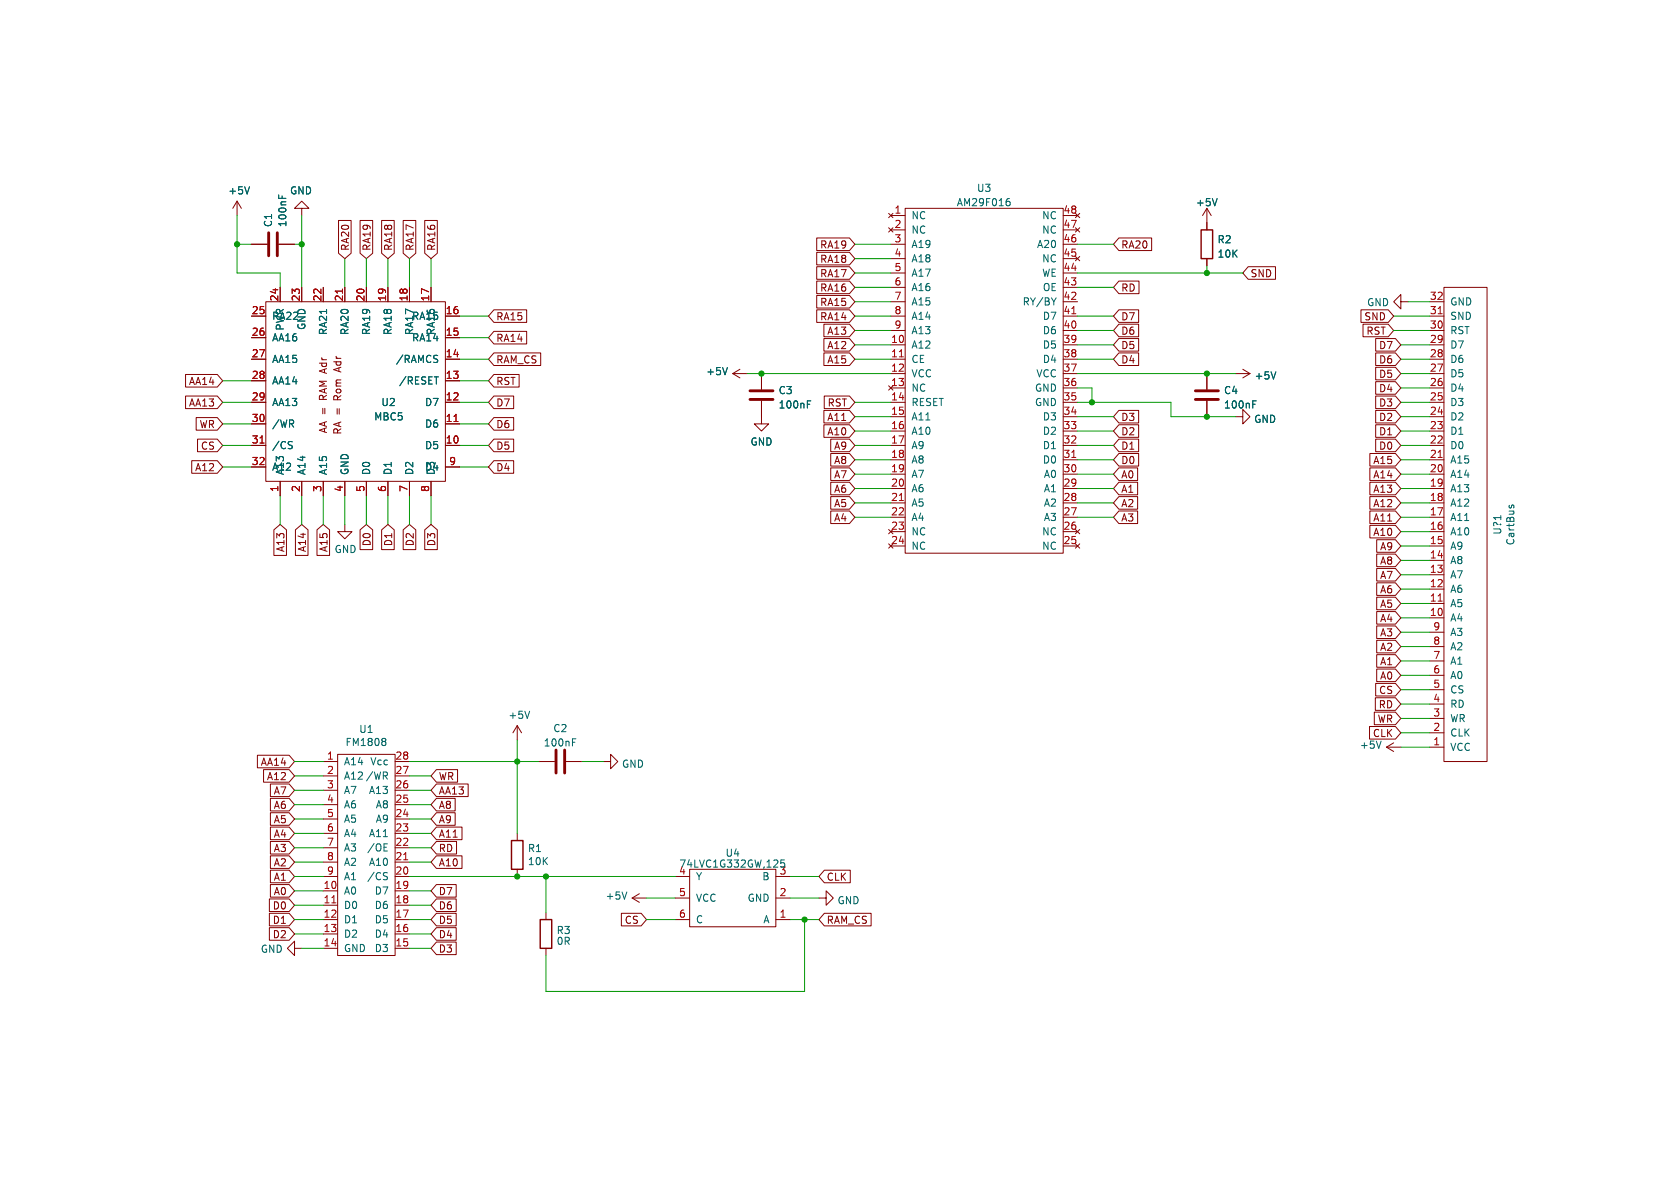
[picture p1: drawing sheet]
<svg xmlns="http://www.w3.org/2000/svg" width="297mm" height="210mm" viewBox="0 0 297 210" stroke-linecap="round" stroke-linejoin="round" font-family="sans-serif">
<g fill="none" stroke="#840000" stroke-width=".18">
<path d="M41.9 35.6l-.8 1.2M41.9 35.6l.8 1.2M41.9 35.6v2.5M53.3 36.8h1.3l-1.3-1.2-1.2 1.2h1.2v1.3M59.8 39h2.3v5.8l-1.1 .9-1.2-.9zM63.7 39h2.2v5.8l-1.1 .9-1.1-.9zM67.5 39h2.2v5.8l-1.1 .9-1.1-.9zM71.3 39h2.2v5.8l-1.1 .9-1.1-.9zM75.1 39h2.2v5.8l-1.1 .9-1.1-.9zM157.1 37.7l.8 .8M157.5 38.1h2.5M157.9 37.7l-.8 .8"/>
<path d="M160 36.8h28v61h-28zM188 38.1h2.5M190.1 37.7l.8 .8M190.9 37.7l-.8 .8M213.4 36.8v3.8M213.4 36.8l-.8 1.3M213.4 36.8l.7 1.3M44.4 43.2h2.8M44.4 55.9h2.6M44.4 59.7h2.6M47 53.3h31.7v31.8h-31.7zM49.3 43.2h2.8"/>
<path d="M49.5 50.8v2.5M53.3 50.8v2.5M57.1 50.8v2.5M61 50.8v2.5M64.8 50.8v2.5M68.6 50.8v2.5M72.4 50.8v2.5M76.2 50.8v2.5M78.7 55.9h2.6M78.7 59.7h2.6M87.3 54.8h5.8v2.2h-5.8l-.9-1.1zM87.3 58.6h5.8v2.2h-5.8l-.9-1.1z"/>
<path d="M144.4 49.7h5.8l.9 1.1-.9 1.1h-5.8zM144.4 42.1h5.8l.9 1.1-.9 1.1h-5.8zM144.4 54.8h5.8l.9 1.1-.9 1.1h-5.8zM144.4 52.2h5.8l.9 1.1-.9 1.2h-5.8zM144.4 47.1h5.8l.9 1.2-.9 1.1h-5.8zM144.4 44.6h5.8l.9 1.1-.9 1.1h-5.8zM145.7 57.3h4.5l.9 1.1-.9 1.1h-4.5zM145.7 59.8h4.5l.9 1.2-.9 1.1h-4.5zM157.1 40.3l.8 .7M157.5 40.6h2.5M157.5 43.2h2.5M157.5 45.7h2.5"/>
<path d="M157.5 48.3h2.5M157.5 50.8h2.5M157.5 53.3h2.5M157.5 55.9h2.5M157.5 58.4h2.5M157.9 40.3l-.8 .7M188 40.6h2.5M188 43.2h2.5M188 45.7h2.5M188 48.3h2.5M188 50.8h2.5M188 53.3h2.5"/>
<path d="M188 55.9h2.5M188 58.4h2.5M190.1 40.3l.8 .7M190.1 45.3l.8 .8M190.9 40.3l-.8 .7M190.9 45.3l-.8 .8M197.8 49.7h3.6v2.2h-3.6l-1-1.1zM197.8 42.1h5.8v2.2h-5.8l-1-1.1zM197.8 54.8h3.5v2.2h-3.5l-1-1.1zM197.8 59.8h3.5v2.3h-3.5l-1-1.1zM197.8 57.3h3.5v2.2h-3.5l-1-1.1zM213.4 45.7v1.3"/>
<path d="M220.7 47.1h4.8v2.3h-4.8l-1-1.1zM240.6 54.8h4.8l1 1.1-1 1.1h-4.8zM241 57.3h4.4l1 1.1-1 1.1h-4.4zM243.2 59.8h3.5l.9 1.2-.9 1.1h-3.5zM247.6 53.3v-1.2l-1.2 1.2 1.2 1.3v-1.3h1.3M252.7 53.3h2.6M252.7 55.9h2.6M252.7 58.4h2.6M255.3 50.8h7.6v83.8h-7.6zM32.8 66.2h5.6l1 1.1-1 1.1h-5.6zM32.8 70h5.6l1 1.1-1 1.1h-5.6zM34.7 73.8h3.7l1 1.1-1 1.1h-3.7z"/>
<path d="M34.9 77.6h3.5l1 1.1-1 1.2h-3.5zM44.4 63.5h2.6M44.4 71.1h2.6M44.4 78.7h2.6M44.4 67.3h2.6M44.4 74.9h2.6M78.7 63.5h2.6M78.7 71.1h2.6M78.7 78.7h2.6M78.7 67.3h2.6M78.7 74.9h2.6M87.3 62.4h8.3v2.2h-8.3l-.9-1.1z"/>
<path d="M87.3 77.6h3.5v2.3h-3.5l-.9-1.2zM87.3 73.8h3.5v2.2h-3.5l-.9-1.1zM87.3 70h3.5v2.2h-3.5l-.9-1.1zM87.3 66.2h4.5v2.2h-4.5l-.9-1.1zM129.5 66l1.3 .8M129.5 66h2.6M130.8 65.3l-1.3 .7M134.6 70.9v4h1.3l-1.3 1.3-1.3-1.3h1.3M134.6 66v2.8M145.7 75.1h4.5l.9 1.1-.9 1.1h-4.5zM145.7 72.5h4.5l.9 1.2-.9 1.1h-4.5zM145.7 62.4h4.5l.9 1.1-.9 1.1h-4.5z"/>
<path d="M145.7 70h4.5l.9 1.1-.9 1.1h-4.5zM146.9 77.6h3.3l.9 1.1-.9 1.2h-3.3zM157.5 66h2.5M157.5 61h2.5M157.5 63.5h2.5M157.5 68.6h2.5M157.5 71.1h2.5M157.5 73.7h2.5M157.5 76.2h2.5M157.5 78.7h2.5M188 66h2.5M188 61h2.5"/>
<path d="M188 63.5h2.5M188 68.6h2.5M188 71.1h2.5M188 73.7h2.5M188 76.2h2.5M188 78.7h2.5M197.8 75.1h3.5v2.2h-3.5l-1-1.1zM197.8 72.5h3.5v2.3h-3.5l-1-1.1zM197.8 77.6h3.5v2.3h-3.5l-1-1.2zM197.8 62.4h3.5v2.2h-3.5l-1-1.1zM213.4 66v2.8M213.4 70.9v2.8"/>
<path d="M218.4 73.7h1.3v-1.3l1.3 1.3-1.3 1.2v-1.2M218.4 66h2.6M219.7 65.3l1.3 .7M221 66l-1.3 .8M243.2 64.9h3.5l.9 1.1-.9 1.2h-3.5zM243.2 67.5h3.5l.9 1.1-.9 1.1h-3.5zM243.2 70h3.5l.9 1.1-.9 1.1h-3.5zM243.2 62.4h3.5l.9 1.1-.9 1.1h-3.5zM243.2 72.5h3.5l.9 1.2-.9 1.1h-3.5zM243.2 77.6h3.5l.9 1.1-.9 1.2h-3.5zM243.2 75.1h3.5l.9 1.1-.9 1.1h-3.5zM252.7 66h2.6"/>
<path d="M252.7 61h2.6M252.7 63.5h2.6M252.7 68.6h2.6M252.7 71.1h2.6M252.7 73.7h2.6M252.7 76.2h2.6M252.7 78.7h2.6M33.9 81.4h4.5l1 1.2-1 1.1h-4.5zM44.4 82.6h2.6M48.4 93.7l1.1-1 1.1 1v4.5h-2.2zM49.5 85.1v2.5M52.2 93.7l1.1-1 1.2 1v4.5h-2.3z"/>
<path d="M53.3 85.1v2.5M56 93.7l1.1-1 1.2 1v4.5h-2.3zM57.1 85.1v2.5M61 92.7v1.3h1.2l-1.2 1.3-1.3-1.3h1.3M61 85.1v2.5M63.7 93.7l1.1-1 1.1 1v3.5h-2.2zM64.8 85.1v2.5M67.5 93.7l1.1-1 1.1 1v3.5h-2.2zM68.6 85.1v2.5M71.3 93.7l1.1-1 1.1 1v3.5h-2.2zM72.4 85.1v2.5M75.1 93.7l1.1-1 1.1 1v3.5h-2.2z"/>
<path d="M76.2 85.1v2.5M78.7 82.6h2.6M87.3 81.4h3.5v2.3h-3.5l-.9-1.1zM146.9 80.2h3.3l.9 1.1-.9 1.1h-3.3zM146.9 82.7h3.3l.9 1.1-.9 1.1h-3.3zM146.9 85.2h3.3l.9 1.2-.9 1.1h-3.3zM146.9 90.3h3.3l.9 1.1-.9 1.2h-3.3zM146.9 87.8h3.3l.9 1.1-.9 1.1h-3.3zM157.1 96.1l.8 .8M157.5 81.3h2.5M157.5 83.8h2.5M157.5 86.4h2.5"/>
<path d="M157.5 88.9h2.5M157.5 91.4h2.5M157.5 94h2.5M157.5 96.5h2.5M157.9 96.1l-.8 .8M188 81.3h2.5M188 83.8h2.5M188 86.4h2.5M188 88.9h2.5M188 91.4h2.5M188 94h2.5M188 96.5h2.5"/>
<path d="M190.1 93.6l.8 .8M190.1 96.1l.8 .8M190.9 93.6l-.8 .8M190.9 96.1l-.8 .8M197.8 80.2h3.5v2.2h-3.5l-1-1.1zM197.8 85.2h3.3v2.3h-3.3l-1-1.1zM197.8 90.3h3.3v2.3h-3.3l-1-1.2zM197.8 87.8h3.3v2.2h-3.3l-1-1.1zM197.8 82.7h3.3v2.2h-3.3l-1-1.1zM242.2 87.8h4.5l.9 1.1-.9 1.1h-4.5zM242.2 92.9h4.5l.9 1.1-.9 1.1h-4.5zM242.2 90.3h4.5l.9 1.1-.9 1.2h-4.5z"/>
<path d="M242.2 85.2h4.5l.9 1.2-.9 1.1h-4.5zM242.2 80.2h4.5l.9 1.1-.9 1.1h-4.5zM242.2 82.7h4.5l.9 1.1-.9 1.1h-4.5zM243.4 97.9h3.3l.9 1.2-.9 1.1h-3.3zM243.4 95.4h3.3l.9 1.1-.9 1.1h-3.3zM252.7 81.3h2.6M252.7 83.8h2.6M252.7 86.4h2.6M252.7 88.9h2.6M252.7 91.4h2.6M252.7 94h2.6M252.7 96.5h2.6"/>
<path d="M252.7 99.1h2.6M243.4 113.2h3.3l.9 1.1-.9 1.1h-3.3zM243.4 118.3h3.3l.9 1.1-.9 1.1h-3.3zM243.4 115.7h3.3l.9 1.1-.9 1.2h-3.3zM243.4 103h3.3l.9 1.1-.9 1.2h-3.3zM243.4 108.1h3.3l.9 1.1-.9 1.1h-3.3zM243.4 110.6h3.3l.9 1.2-.9 1.1h-3.3zM243.4 105.6h3.3l.9 1.1-.9 1.1h-3.3zM243.4 100.5h3.3l.9 1.1-.9 1.1h-3.3zM252.7 119.4h2.6M252.7 116.8h2.6M252.7 114.3h2.6"/>
<path d="M252.7 111.8h2.6M252.7 109.2h2.6M252.7 106.7h2.6M252.7 104.1h2.6M252.7 101.6h2.6M45.5 133.5h5.6l1 1.1-1 1.1h-5.6zM46.6 136h4.5l1 1.2-1 1.1h-4.5zM47.8 138.6h3.3l1 1.1-1 1.1h-3.3zM57.1 134.6h2.6M57.1 137.2h2.6M57.1 139.7h2.6M59.7 133.4h10.1v35.5h-10.1z"/>
<path d="M69.8 134.6h2.6M69.8 137.2h2.6M69.8 139.7h2.6M77.2 136h3.7v2.3h-3.7l-1-1.1zM77.2 138.6h5.6v2.2h-5.6l-1-1.1zM91.4 128.3l-.7 1.2M91.4 128.3l.8 1.2M91.4 128.3v2.5M95.2 134.6h2.8M100.1 134.6h2.8M106.7 134.6h1.2v-1.2l1.3 1.2-1.3 1.3v-1.3M242.1 128.4h4.6l.9 1.1-.9 1.2h-4.6z"/>
<path d="M243 125.9h3.7l.9 1.1-.9 1.1h-3.7zM243.1 123.3h3.6l.9 1.2-.9 1.1h-3.6zM243.2 120.8h3.5l.9 1.1-.9 1.1h-3.5zM245.1 132.1h2.5M245.1 132.1l1.3 .7M246.4 131.3l-1.3 .8M252.7 132.1h2.6M252.7 129.5h2.6M252.7 127h2.6M252.7 124.5h2.6M252.7 121.9h2.6M47.6 158.9h3.5l1 1.1-1 1.1h-3.5z"/>
<path d="M47.8 148.7h3.3l1 1.2-1 1.1h-3.3zM47.8 146.2h3.3l1 1.1-1 1.1h-3.3zM47.8 153.8h3.3l1 1.1-1 1.2h-3.3zM47.8 151.3h3.3l1 1.1-1 1.1h-3.3zM47.8 143.7h3.3l1 1.1-1 1.1h-3.3zM47.8 141.1h3.3l1 1.1-1 1.2h-3.3zM47.8 156.4h3.3l1 1.1-1 1.1h-3.3zM57.1 142.2h2.6M57.1 144.8h2.6M57.1 147.3h2.6M57.1 149.9h2.6M57.1 152.4h2.6"/>
<path d="M57.1 154.9h2.6M57.1 157.5h2.6M69.8 142.2h2.6M69.8 144.8h2.6M69.8 147.3h2.6M69.8 149.9h2.6M69.8 152.4h2.6M69.8 154.9h2.6M69.8 157.5h2.6M77.2 156.4h3.4v2.2h-3.4l-1-1.1zM77.2 158.9h3.4v2.2h-3.4l-1-1.1zM77.2 148.7h3.5v2.3h-3.5l-1-1.1z"/>
<path d="M77.2 146.2h4.5v2.2h-4.5l-1-1.1zM77.2 143.7h3.3v2.2h-3.3l-1-1.1zM77.2 151.3h4.5v2.2h-4.5l-1-1.1zM77.2 141.1h3.3v2.3h-3.3l-1-1.2zM91.4 147.3v1.3M91.4 153.7v1.2M111.8 158.8h2.5M111.8 158.8l1.2 .7M113 158l-1.2 .8M119.4 154.9h2.5M119.4 158.8h2.5M121.9 153.7h15.3v10.1h-15.3z"/>
<path d="M137.2 154.9h2.5M137.2 158.8h2.5M144.8 158.8h1.2v-1.3l1.3 1.3-1.3 1.2v-1.2M145.7 153.8h4.6v2.3h-4.6l-.9-1.2zM47.6 161.4h3.5l1 1.2-1 1.1h-3.5zM47.6 164h3.5l1 1.1-1 1.1h-3.5zM52.1 167.6v-1.2l-1.3 1.2 1.3 1.3v-1.3h1.2M57.1 160h2.6M57.1 162.6h2.6M57.1 165.1h2.6M57.1 167.6h2.6M69.8 160h2.6"/>
<path d="M69.8 162.6h2.6M69.8 165.1h2.6M69.8 167.6h2.6M77.2 166.5h3.4v2.3h-3.4l-1-1.2zM77.2 164h3.4v2.2h-3.4l-1-1.1zM77.2 161.4h3.4v2.3h-3.4l-1-1.1zM96.5 161.3v1.3M96.5 167.6v1.3M109.9 161.4h3.4l1 1.2-1 1.1h-3.4zM119.4 162.6h2.5M137.2 162.6h2.5M145.7 161.4h8.3v2.3h-8.3l-.9-1.1z"/>
</g>
<g fill="none" stroke="#006464" stroke-width=".18">
<path d="M44.1 33l-.4 1.3M49.3 34.5v.6M49.9 34.6v.5M178.1 35.6h.2l.3 .2-.1 .5-.4 .1M178.2 35.1h.3M215.2 35.1l-.4 1.3M186.7 52.6l-.4 .7M51.2 78l.5 .1M51.4 78.7l.3 .3-.3 .3M76.8 66.6h.7M77.2 62.8l.2 .1M77.3 63.5l.1 .2-.1 .3"/>
<path d="M128.6 65l-.4 1.2M142.7 71.5h.5M142.7 70.9h.6M221.5 71.5h.4M221.5 70.9h.6M225.6 65.7l-.5 1.3M266.8 89.3v.3M267.2 89.6l.1-.3h.2l.1 .1v.3M68 130.5l.2 .3-.2 .3 .2 .2v.3l-.2 .2M93.6 125.7l-.4 1.3M101.2 131.2h.4M101.2 130.6h.6"/>
<path d="M244.2 131l-.5 1.3M67.9 150.4h.6M67.9 149.2h.6M68 154.2l.5 .1M68.2 154.9l.3 .3-.3 .3M110.8 157.7l-.4 1.2M138.7 152h-.6l-.1 .6 .2-.1 .4 .1 .1 .4"/>
</g>
<path d="M47.5 41.1v4.1M49 41.1v4.1M132.6 69.1h4.1M132.6 70.6h4.1M211.3 69.1h4.1M211.3 70.6h4.1M98.3 132.6v4.1M99.8 132.6v4.1" fill="none" stroke="#840000" stroke-width=".51"/>
<path d="M60.5 51.1v.7M189.5 55.5h.7M254.2 55.5h.8M46 78.3h.7M80.3 74.5h.7M159 63.1h.7M159 88.5h.7M189.5 80.9h.7M254.2 80.9h.8M254.2 106.3h.8M58.7 159.6h.7M71.4 152h.7" fill="none" stroke="#a90000" stroke-width=".18"/>
<path d="M212.3 40.6h2.1v5.1h-2.1zM90.4 148.6h2.1v5.1h-2.1zM95.5 162.6h2v5h-2z" fill="none" stroke="#840000" stroke-width=".25"/>
<g fill="none" stroke="#009600" stroke-width=".18">
<path d="M41.9 38.1v10.2h7.6v2.5M53.3 38.1v12.7M41.9 43.2h2.5M52.1 43.2h1.2M61 45.7v5.1M64.8 45.7v5.1M68.6 45.7v5.1M72.4 45.7v5.1M76.2 45.7v5.1M81.3 55.9h5.1M81.3 59.7h5.1M151.1 43.2h6.4"/>
<path d="M151.1 48.3h6.4M151.1 58.4h6.4M151.1 55.9h6.4M151.1 50.8h6.4M151.1 53.3h6.4M151.1 45.7h6.4M190.5 43.2h6.3M190.5 48.3h29.2M190.5 58.4h6.3M190.5 55.9h6.3M190.5 50.8h6.3M213.4 47v1.3"/>
<path d="M246.4 58.4h6.3M246.4 55.9h6.3M248.9 53.3h3.8M39.4 71.1h5M39.4 78.7h5M39.4 74.9h5M39.4 67.3h5M81.3 71.1h5.1M81.3 78.7h5.1M81.3 63.5h5.1M81.3 74.9h5.1M81.3 67.3h5.1"/>
<path d="M132.1 66h25.4M151.1 73.7h6.4M151.1 71.1h6.4M151.1 78.7h6.4M151.1 76.2h6.4M151.1 61h6.4M151.1 63.5h6.4M190.5 66h27.9M190.5 73.7h6.3M190.5 71.1h16.5v2.6h11.4M190.5 78.7h6.3M190.5 76.2h6.3"/>
<path d="M190.5 61h6.3M190.5 63.5h6.3M190.5 68.6h2.5v2.5M247.6 66h5.1M247.6 73.7h5.1M247.6 71.1h5.1M247.6 78.7h5.1M247.6 76.2h5.1M247.6 61h5.1M247.6 63.5h5.1M247.6 68.6h5.1M39.4 82.6h5"/>
<path d="M49.5 87.6v5.1M53.3 87.6v5.1M57.1 87.6v5.1M61 87.6v5.1M64.8 87.6v5.1M68.6 87.6v5.1M72.4 87.6v5.1M76.2 87.6v5.1M81.3 82.6h5.1M151.1 81.3h6.4M151.1 91.4h6.4M151.1 83.8h6.4"/>
<path d="M151.1 88.9h6.4M151.1 86.4h6.4M190.5 81.3h6.3M190.5 91.4h6.3M190.5 83.8h6.3M190.5 88.9h6.3M190.5 86.4h6.3M247.6 81.3h5.1M247.6 96.5h5.1M247.6 99.1h5.1M247.6 94h5.1M247.6 91.4h5.1"/>
<path d="M247.6 83.8h5.1M247.6 88.9h5.1M247.6 86.4h5.1M247.6 114.3h5.1M247.6 116.8h5.1M247.6 119.4h5.1M247.6 101.6h5.1M247.6 104.1h5.1M247.6 106.7h5.1M247.6 109.2h5.1M247.6 111.8h5.1M52.1 139.7h5"/>
<path d="M52.1 134.6h5M52.1 137.2h5M72.4 139.7h3.8M72.4 134.6h22.8M72.4 137.2h3.8M91.4 130.8v16.5M102.9 134.6h3.8M247.6 121.9h5.1M247.6 124.5h5.1M247.6 129.5h5.1M247.6 127h5.1M247.6 132.1h5.1"/>
<path d="M52.1 154.9h5M52.1 144.8h5M52.1 147.3h5M52.1 142.2h5M52.1 152.4h5M52.1 149.9h5M52.1 157.5h5M72.4 154.9h47M72.4 144.8h3.8M72.4 147.3h3.8M72.4 142.2h3.8M72.4 152.4h3.8"/>
<path d="M72.4 149.9h3.8M72.4 157.5h3.8M96.5 154.9v6.4M114.3 158.8h5.1M139.7 158.8h5.1M139.7 154.9h5.1M52.1 162.6h5M52.1 165.1h5M52.1 160h5M53.3 167.6h3.8M72.4 162.6h3.8M72.4 165.1h3.8"/>
<path d="M72.4 167.6h3.8M72.4 160h3.8M114.3 162.6h5.1M139.7 162.6h5.1M142.2 162.6v12.7h-45.7v-6.4"/>
</g>
<g fill="#009600" stroke="#009600" stroke-width=".18">
<circle cx="213.4" cy="73.7" r=".46"/>
<circle cx="213.4" cy="66" r=".46"/>
<circle cx="213.4" cy="48.3" r=".46"/>
<circle cx="193" cy="71.1" r=".46"/>
<circle cx="53.3" cy="43.2" r=".46"/>
<circle cx="41.9" cy="43.2" r=".46"/>
<circle cx="91.4" cy="154.9" r=".46"/>
<circle cx="96.5" cy="154.9" r=".46"/>
<circle cx="91.4" cy="134.6" r=".46"/>
<circle cx="142.2" cy="162.6" r=".46"/>
<circle cx="134.6" cy="66" r=".46"/>
</g>
<g font-size="1.8" fill="#006464">
<text x="40.3" y="34.6">+5V</text>
<text x="51.2" y="34.6">GND</text>
<text x="172.6" y="34.1">U3</text>
<text x="48.3" y="40.2" transform="rotate(-90 48.3 40.2)">C1</text>
<text x="50.8" y="40.2" transform="rotate(-90 50.8 40.2)">100nF</text>
<text x="161" y="39">NC</text>
<text x="161" y="41.5">NC</text>
<text x="169.1" y="36.7">AM29F016</text>
<text x="184.1" y="39">NC</text>
<text x="184.1" y="41.5">NC</text>
<text x="211.3" y="36.7">+5V</text>
<text x="161" y="44">A19</text>
<text x="161" y="46.6">A18</text>
<text x="183.2" y="44">A20</text>
<text x="184.1" y="46.6">NC</text>
<text x="215.1" y="43.2">R2</text>
<text x="215.1" y="45.7">10K</text>
<text x="161" y="49.1">A17</text>
<text x="161" y="51.7">A16</text>
<text x="184.1" y="49.1">WE</text>
<text x="184.3" y="51.7">OE~{}</text>
<text x="48" y="56.7">RA22</text>
<text x="50.4" y="58.6" transform="rotate(-90 50.4 58.6)">PWR</text>
<text x="54.2" y="58.4" transform="rotate(-90 54.2 58.4)">GND</text>
<text x="58" y="59.3" transform="rotate(-90 58 59.3)">RA21</text>
<text x="61.8" y="59.3" transform="rotate(-90 61.8 59.3)">RA20</text>
<text x="65.6" y="59.3" transform="rotate(-90 65.6 59.3)">RA19</text>
<text x="69.4" y="59.3" transform="rotate(-90 69.4 59.3)">RA18</text>
<text x="72.7" y="56.7">RA15</text>
<text x="73.3" y="59.3" transform="rotate(-90 73.3 59.3)">RA17</text>
<text x="77.1" y="59.3" transform="rotate(-90 77.1 59.3)">RA16</text>
<text x="161" y="54.2">A15</text>
<text x="161" y="56.7">A14</text>
<text x="161" y="59.3">A13</text>
<text x="180.7" y="54.2">RY/BY</text>
<text x="184.3" y="56.7">D7</text>
<text x="184.3" y="59.3">D6</text>
<text x="241.6" y="54.3">GND</text>
<text x="256.3" y="59.3">RST</text>
<text x="256.3" y="56.7">SND</text>
<text x="256.3" y="54.2">GND</text>
<text x="48" y="60.6">AA16</text>
<text x="48" y="64.4">AA15</text>
<text x="69.9" y="64.4">/RAMCS</text>
<text x="72.7" y="60.6">RA14</text>
<text x="161" y="61.8">A12</text>
<text x="161" y="64.4">CE</text>
<text x="184.3" y="61.8">D5</text>
<text x="184.3" y="64.4">D4</text>
<text x="256.3" y="64.4">D6</text>
<text x="256.3" y="61.8">D7</text>
<text x="48" y="68.2">AA14</text>
<text x="48" y="72">AA13</text>
<text x="67.3" y="72">U2</text>
<text x="70.4" y="68.2">/RESET</text>
<text x="75" y="72">D7</text>
<text x="124.7" y="66.5">+5V</text>
<text x="137.6" y="69.9">C3</text>
<text x="161" y="66.9">VCC</text>
<text x="161" y="69.4">NC</text>
<text x="161" y="72">RESET</text>
<text x="182.9" y="69.4">GND</text>
<text x="182.9" y="72">GND</text>
<text x="183.1" y="66.9">VCC~{}</text>
<text x="216.3" y="69.9">C4</text>
<text x="221.7" y="67.3">+5V</text>
<text x="256.3" y="72">D3</text>
<text x="256.3" y="69.4">D4</text>
<text x="256.3" y="66.9">D5</text>
<text x="48" y="75.8">/WR</text>
<text x="66" y="74.5">MBC5</text>
<text x="75" y="75.8">D6</text>
<text x="137.6" y="72.4">100nF</text>
<text x="161" y="74.5">A11</text>
<text x="161" y="77.1">A10</text>
<text x="184.3" y="74.5">D3</text>
<text x="184.3" y="77.1">D2</text>
<text x="216.3" y="72.4">100nF</text>
<text x="221.6" y="75">GND</text>
<text x="256.3" y="77.1">D1</text>
<text x="256.3" y="74.5">D2</text>
<text x="48" y="79.6">/CS</text>
<text x="48" y="83.4">A12</text>
<text x="75" y="79.6">D5</text>
<text x="75" y="83.4">D4</text>
<text x="132.6" y="79">GND</text>
<text x="161" y="79.6">A9</text>
<text x="161" y="82.1">A8</text>
<text x="184.3" y="79.6">D1</text>
<text x="184.3" y="82.1">D0</text>
<text x="256.3" y="82.1">A15</text>
<text x="256.3" y="79.6">D0</text>
<text x="50.4" y="84.1" transform="rotate(-90 50.4 84.1)">A13</text>
<text x="54.2" y="84.1" transform="rotate(-90 54.2 84.1)">A14</text>
<text x="58" y="84.1" transform="rotate(-90 58 84.1)">A15</text>
<text x="61.8" y="84.1" transform="rotate(-90 61.8 84.1)">GND</text>
<text x="65.6" y="84.1" transform="rotate(-90 65.6 84.1)">D0</text>
<text x="69.4" y="84.1" transform="rotate(-90 69.4 84.1)">D1</text>
<text x="73.3" y="84.1" transform="rotate(-90 73.3 84.1)">D2</text>
<text x="161" y="84.7">A7</text>
<text x="161" y="87.2">A6</text>
<text x="161" y="89.8">A5</text>
<text x="184.4" y="84.7">A0~{}</text>
<text x="184.4" y="87.2">A1</text>
<text x="184.4" y="89.8">A2</text>
<text x="256.3" y="89.8">A12</text>
<text x="256.3" y="87.2">A13</text>
<text x="256.3" y="84.7">A14</text>
<text x="161" y="92.3">A4</text>
<text x="161" y="94.8">NC</text>
<text x="184.1" y="94.8">NC</text>
<text x="184.4" y="92.3">A3</text>
<text x="256.3" y="94.8">A10</text>
<text x="256.3" y="92.3">A11</text>
<text x="265.6" y="94.6" transform="rotate(-90 265.6 94.6)">U?1</text>
<text x="59.1" y="98">GND</text>
<text x="161" y="97.4">NC</text>
<text x="184.1" y="97.4">NC</text>
<text x="256.3" y="99.9">A8</text>
<text x="256.3" y="97.4">A9</text>
<text x="267.9" y="96.5" transform="rotate(-90 267.9 96.5)">CartBus</text>
<text x="256.3" y="107.5">A5</text>
<text x="256.3" y="105">A6</text>
<text x="256.3" y="102.5">A7</text>
<text x="256.3" y="112.6">A3</text>
<text x="256.3" y="110.1">A4</text>
<text x="256.3" y="117.7">A1</text>
<text x="256.3" y="115.2">A2</text>
<text x="256.3" y="125.3">RD</text>
<text x="256.3" y="122.8">CS</text>
<text x="256.3" y="120.2">A0</text>
<text x="63.4" y="129.8">U1</text>
<text x="89.8" y="127.3">+5V</text>
<text x="97.7" y="129.6">C2</text>
<text x="256.3" y="130.4">CLK~{}</text>
<text x="256.3" y="127.9">WR</text>
<text x="60.7" y="135.5">A14</text>
<text x="61" y="132.1">FM1808</text>
<text x="65.4" y="135.5">Vcc</text>
<text x="96" y="132.2">100nF</text>
<text x="109.9" y="135.9">GND</text>
<text x="240.3" y="132.6">+5V</text>
<text x="256.3" y="132.9">VCC</text>
<text x="60.7" y="138">A12 /WR</text>
<text x="60.7" y="140.6">A7</text>
<text x="60.7" y="143.1">A6</text>
<text x="65.1" y="140.6">A13</text>
<text x="66.3" y="143.1">A8</text>
<text x="60.7" y="145.6">A5</text>
<text x="60.7" y="148.2">A4</text>
<text x="65.1" y="148.2">A11</text>
<text x="66.3" y="145.6">A9</text>
<text x="60.7" y="150.7">A3</text>
<text x="60.7" y="153.3">A2</text>
<text x="60.7" y="155.8">A1</text>
<text x="64.8" y="150.7">/OE</text>
<text x="64.8" y="155.8">/CS</text>
<text x="65.1" y="153.3">A10</text>
<text x="93.2" y="150.8">R1</text>
<text x="93.2" y="153.1">10K</text>
<text x="120" y="153.6">74LVC1G332GW,125</text>
<text x="122.9" y="155.8">Y</text>
<text x="128.2" y="151.7">U4</text>
<text x="134.7" y="155.8">B</text>
<text x="137.7" y="154.7">3</text>
<text x="60.7" y="158.3">A0</text>
<text x="60.7" y="160.9">D0</text>
<text x="66.2" y="158.3">D7</text>
<text x="66.2" y="160.9">D6</text>
<text x="107" y="159.2">+5V</text>
<text x="122.9" y="159.6">VCC</text>
<text x="132.1" y="159.6">GND</text>
<text x="148" y="160">GND</text>
<text x="60.7" y="163.4">D1</text>
<text x="60.7" y="166">D2</text>
<text x="66.2" y="163.4">D5</text>
<text x="66.2" y="166">D4</text>
<text x="98.3" y="165.3">R3</text>
<text x="98.3" y="167.2">0R</text>
<text x="122.9" y="163.4">C</text>
<text x="134.9" y="163.4">A</text>
<text x="46" y="168.6">GND</text>
<text x="60.7" y="168.5">GND</text>
<text x="66.2" y="168.5">D3</text>
</g>
<g font-size="1.8" fill="#a90000">
<text x="158" y="37.8">1</text>
<text x="158" y="40.4">2</text>
<text x="187.9" y="37.8">48</text>
<text x="187.9" y="40.4">47</text>
<text x="158" y="42.9">3</text>
<text x="158" y="45.5">4</text>
<text x="187.9" y="42.9">46</text>
<text x="187.9" y="45.5">45</text>
<text x="49.3" y="53.4" transform="rotate(-90 49.3 53.4)">24</text>
<text x="53.1" y="53.4" transform="rotate(-90 53.1 53.4)">23</text>
<text x="56.9" y="53.4" transform="rotate(-90 56.9 53.4)">22</text>
<text x="60.7" y="53.4" transform="rotate(-90 60.7 53.4)">21</text>
<text x="64.5" y="53.4" transform="rotate(-90 64.5 53.4)">20</text>
<text x="68.3" y="53.4" transform="rotate(-90 68.3 53.4)">19</text>
<text x="72.1" y="53.4" transform="rotate(-90 72.1 53.4)">18</text>
<text x="75.9" y="53.4" transform="rotate(-90 75.9 53.4)">17</text>
<text x="158" y="48">5</text>
<text x="158" y="50.5">6</text>
<text x="158" y="53.1">7</text>
<text x="187.9" y="48">44</text>
<text x="187.9" y="50.5">43</text>
<text x="187.9" y="53.1">42</text>
<text x="252.7" y="53.1">32</text>
<text x="44.4" y="55.6">25</text>
<text x="44.4" y="59.4">26</text>
<text x="78.7" y="55.6">16</text>
<text x="78.7" y="59.4">15</text>
<text x="158" y="55.6">8</text>
<text x="158" y="58.2">9</text>
<text x="187.9" y="55.6">41</text>
<text x="187.9" y="58.2">40</text>
<text x="252.7" y="58.2">30</text>
<text x="252.7" y="55.6">31</text>
<text x="44.4" y="63.2">27</text>
<text x="78.7" y="63.2">14</text>
<text x="157.4" y="60.7">10</text>
<text x="157.4" y="63.2">11</text>
<text x="157.4" y="65.8">12</text>
<text x="187.9" y="60.7">39</text>
<text x="187.9" y="63.2">38</text>
<text x="187.9" y="65.8">37</text>
<text x="252.7" y="65.8">27</text>
<text x="252.7" y="63.2">28</text>
<text x="252.7" y="60.7">29</text>
<text x="44.4" y="67.1">28</text>
<text x="44.4" y="70.9">29</text>
<text x="78.7" y="67.1">13</text>
<text x="78.7" y="70.9">12</text>
<text x="157.4" y="68.3">13</text>
<text x="157.4" y="70.9">14</text>
<text x="187.9" y="68.3">36</text>
<text x="187.9" y="70.9">35</text>
<text x="252.7" y="70.9">25</text>
<text x="252.7" y="68.3">26</text>
<text x="44.4" y="74.7">30</text>
<text x="78.7" y="74.7">11</text>
<text x="157.4" y="73.4">15</text>
<text x="157.4" y="75.9">16</text>
<text x="187.9" y="73.4">34</text>
<text x="187.9" y="75.9">33</text>
<text x="252.7" y="75.9">23</text>
<text x="252.7" y="73.4">24</text>
<text x="44.4" y="78.5">31</text>
<text x="44.4" y="82.3">32</text>
<text x="78.7" y="78.5">10</text>
<text x="79.3" y="82.3">9</text>
<text x="157.4" y="78.5">17</text>
<text x="157.4" y="81">18</text>
<text x="157.4" y="83.6">19</text>
<text x="187.9" y="78.5">32</text>
<text x="187.9" y="81">31</text>
<text x="187.9" y="83.6">30</text>
<text x="252.7" y="83.6">20</text>
<text x="252.7" y="81">21</text>
<text x="252.7" y="78.5">22</text>
<text x="49.3" y="87.1" transform="rotate(-90 49.3 87.1)">1</text>
<text x="53.1" y="87.1" transform="rotate(-90 53.1 87.1)">2</text>
<text x="56.9" y="87.1" transform="rotate(-90 56.9 87.1)">3</text>
<text x="60.7" y="87.1" transform="rotate(-90 60.7 87.1)">4</text>
<text x="64.5" y="87.1" transform="rotate(-90 64.5 87.1)">5</text>
<text x="68.3" y="87.1" transform="rotate(-90 68.3 87.1)">6</text>
<text x="72.1" y="87.1" transform="rotate(-90 72.1 87.1)">7</text>
<text x="75.9" y="87.1" transform="rotate(-90 75.9 87.1)">8</text>
<text x="157.4" y="86.1">20</text>
<text x="157.4" y="88.6">21</text>
<text x="187.9" y="86.1">29</text>
<text x="187.9" y="88.6">28</text>
<text x="252.7" y="88.6">18</text>
<text x="252.7" y="86.1">19</text>
<text x="157.4" y="91.2">22</text>
<text x="157.4" y="93.7">23</text>
<text x="187.9" y="91.2">27</text>
<text x="187.9" y="93.7">26</text>
<text x="252.7" y="93.7">16</text>
<text x="252.7" y="91.2">17</text>
<text x="157.4" y="96.3">24</text>
<text x="187.9" y="96.3">25</text>
<text x="252.7" y="101.3">13</text>
<text x="252.7" y="98.8">14</text>
<text x="252.7" y="96.3">15</text>
<text x="252.7" y="106.4">11</text>
<text x="252.7" y="103.9">12</text>
<text x="252.7" y="109">10</text>
<text x="253.3" y="111.5">9</text>
<text x="253.3" y="119.1">6</text>
<text x="253.3" y="116.6">7</text>
<text x="253.3" y="114">8</text>
<text x="253.3" y="124.2">4</text>
<text x="253.3" y="121.7">5</text>
<text x="253.3" y="131.8">1</text>
<text x="253.3" y="129.3">2</text>
<text x="253.3" y="126.7">3</text>
<text x="57.7" y="134.4">1</text>
<text x="57.7" y="136.9">2</text>
<text x="69.8" y="134.4">28</text>
<text x="69.8" y="136.9">27</text>
<text x="57.7" y="139.4">3</text>
<text x="57.7" y="142">4</text>
<text x="69.8" y="139.4">26</text>
<text x="69.8" y="142">25</text>
<text x="57.7" y="144.5">5</text>
<text x="57.7" y="147.1">6</text>
<text x="57.7" y="149.6">7</text>
<text x="69.8" y="144.5">24</text>
<text x="69.8" y="147.1">23</text>
<text x="69.8" y="149.6">22</text>
<text x="57.7" y="152.1">8</text>
<text x="57.7" y="154.7">9</text>
<text x="69.8" y="152.1">21</text>
<text x="69.8" y="154.7">20</text>
<text x="119.9" y="154.7">4</text>
<text x="57.1" y="157.2">10</text>
<text x="57.1" y="159.8">11</text>
<text x="69.8" y="157.2">19</text>
<text x="69.8" y="159.8">18</text>
<text x="119.9" y="158.5">5</text>
<text x="137.7" y="158.5">2</text>
<text x="57.1" y="162.3">12</text>
<text x="57.1" y="164.8">13</text>
<text x="57.1" y="167.4">14</text>
<text x="69.8" y="162.3">17</text>
<text x="69.8" y="164.8">16</text>
<text x="69.8" y="167.4">15</text>
<text x="119.9" y="162.3">6</text>
<text x="137.7" y="162.3">1</text>
</g>
<g font-size="1.8" fill="#840000">
<text x="61.9" y="44.5" transform="rotate(-90 61.9 44.5)">RA20</text>
<text x="65.7" y="44.5" transform="rotate(-90 65.7 44.5)">RA19</text>
<text x="69.5" y="44.5" transform="rotate(-90 69.5 44.5)">RA18</text>
<text x="73.3" y="44.5" transform="rotate(-90 73.3 44.5)">RA17</text>
<text x="77.2" y="44.5" transform="rotate(-90 77.2 44.5)">RA16</text>
<text x="144.9" y="44.1">RA19</text>
<text x="144.9" y="46.7">RA18</text>
<text x="198.1" y="44.1">RA20</text>
<text x="144.9" y="51.8">RA16</text>
<text x="144.9" y="49.2">RA17</text>
<text x="198.1" y="51.8">RD</text>
<text x="221" y="49.2">SND</text>
<text x="87.6" y="56.8">RA15</text>
<text x="144.9" y="56.8">RA14</text>
<text x="144.9" y="54.3">RA15</text>
<text x="146.1" y="59.4">A13</text>
<text x="198.1" y="56.8">D7</text>
<text x="198.1" y="59.4">D6</text>
<text x="241.1" y="56.8">SND</text>
<text x="241.5" y="59.4">RST</text>
<text x="60.6" y="65.4" transform="rotate(-90 60.6 65.4)">Adr</text>
<text x="87.6" y="64.5">RAM_CS</text>
<text x="87.6" y="60.6">RA14</text>
<text x="146.1" y="64.5">A15</text>
<text x="146.1" y="61.9">A12</text>
<text x="198.1" y="64.5">D4</text>
<text x="198.1" y="61.9">D5</text>
<text x="243.7" y="61.9">D7</text>
<text x="243.7" y="64.5">D6</text>
<text x="33.3" y="68.3">AA14</text>
<text x="58" y="70.6" transform="rotate(-90 58 70.6)">RAM Adr</text>
<text x="60.6" y="70.7" transform="rotate(-90 60.6 70.7)">Rom</text>
<text x="87.6" y="68.3">RST</text>
<text x="243.7" y="67">D5</text>
<text x="243.7" y="69.5">D4</text>
<text x="33.3" y="72.1">AA13</text>
<text x="35.2" y="75.9">WR</text>
<text x="58" y="76.7" transform="rotate(-90 58 76.7)">AA =</text>
<text x="60.6" y="76.9" transform="rotate(-90 60.6 76.9)">RA =</text>
<text x="87.6" y="75.9">D6</text>
<text x="87.6" y="72.1">D7</text>
<text x="146.1" y="77.2">A10</text>
<text x="146.1" y="74.6">A11</text>
<text x="146.2" y="72.1">RST</text>
<text x="198.1" y="77.2">D2</text>
<text x="198.1" y="74.6">D3</text>
<text x="243.7" y="72.1">D3</text>
<text x="243.7" y="74.6">D2</text>
<text x="243.7" y="77.2">D1</text>
<text x="34.4" y="83.5">A12</text>
<text x="35.4" y="79.7">CS</text>
<text x="87.6" y="79.7">D5</text>
<text x="87.6" y="83.5">D4</text>
<text x="147.4" y="82.2">A8</text>
<text x="147.4" y="79.7">A9</text>
<text x="198.1" y="79.7">D1</text>
<text x="198.1" y="82.2">D0</text>
<text x="242.7" y="82.2">A15</text>
<text x="243.7" y="79.7">D0</text>
<text x="147.4" y="84.8">A7</text>
<text x="147.4" y="87.3">A6</text>
<text x="147.4" y="89.9">A5</text>
<text x="198.1" y="87.3">A1</text>
<text x="198.1" y="89.9">A2</text>
<text x="198.1" y="84.8">A0</text>
<text x="242.7" y="89.9">A12</text>
<text x="242.7" y="87.3">A13</text>
<text x="242.7" y="84.8">A14</text>
<text x="147.4" y="92.4">A4</text>
<text x="198.1" y="92.4">A3</text>
<text x="242.7" y="94.9">A10</text>
<text x="242.7" y="92.4">A11</text>
<text x="50.5" y="97.7" transform="rotate(-90 50.5 97.7)">A13</text>
<text x="54.3" y="97.7" transform="rotate(-90 54.3 97.7)">A14</text>
<text x="58.1" y="97.7" transform="rotate(-90 58.1 97.7)">A15</text>
<text x="65.7" y="96.7" transform="rotate(-90 65.7 96.7)">D0</text>
<text x="69.5" y="96.7" transform="rotate(-90 69.5 96.7)">D1</text>
<text x="73.3" y="96.7" transform="rotate(-90 73.3 96.7)">D2</text>
<text x="77.2" y="96.7" transform="rotate(-90 77.2 96.7)">D3</text>
<text x="243.9" y="100">A8</text>
<text x="243.9" y="97.5">A9</text>
<text x="243.9" y="105.1">A6</text>
<text x="243.9" y="107.6">A5</text>
<text x="243.9" y="102.6">A7</text>
<text x="243.9" y="110.2">A4</text>
<text x="243.9" y="112.7">A3</text>
<text x="243.9" y="115.3">A2</text>
<text x="243.9" y="117.8">A1</text>
<text x="243.6" y="125.4">RD</text>
<text x="243.7" y="122.9">CS</text>
<text x="243.9" y="120.3">A0</text>
<text x="242.6" y="130.5">CLK</text>
<text x="243.5" y="128">WR</text>
<text x="46" y="135.6">AA14</text>
<text x="47.1" y="138.1">A12</text>
<text x="48.3" y="143.2">A6</text>
<text x="48.3" y="140.7">A7</text>
<text x="77.5" y="138.1">WR</text>
<text x="77.5" y="140.7">AA13</text>
<text x="77.5" y="143.2">A8</text>
<text x="48.3" y="148.3">A4</text>
<text x="48.3" y="145.7">A5</text>
<text x="77.5" y="148.3">A11</text>
<text x="77.5" y="145.7">A9</text>
<text x="48.3" y="150.8">A3</text>
<text x="48.3" y="155.9">A1</text>
<text x="48.3" y="153.4">A2</text>
<text x="77.5" y="150.8">RD</text>
<text x="77.5" y="153.4">A10</text>
<text x="146" y="155.9">CLK</text>
<text x="48.1" y="161">D0</text>
<text x="48.3" y="158.4">A0</text>
<text x="77.5" y="158.4">D7</text>
<text x="77.5" y="161">D6</text>
<text x="48.1" y="163.5">D1</text>
<text x="48.1" y="166.1">D2</text>
<text x="77.5" y="166.1">D4</text>
<text x="77.5" y="163.5">D5</text>
<text x="110.3" y="163.5">CS</text>
<text x="146" y="163.5">RAM_CS</text>
<text x="77.5" y="168.6">D3</text>
</g>
</svg>
